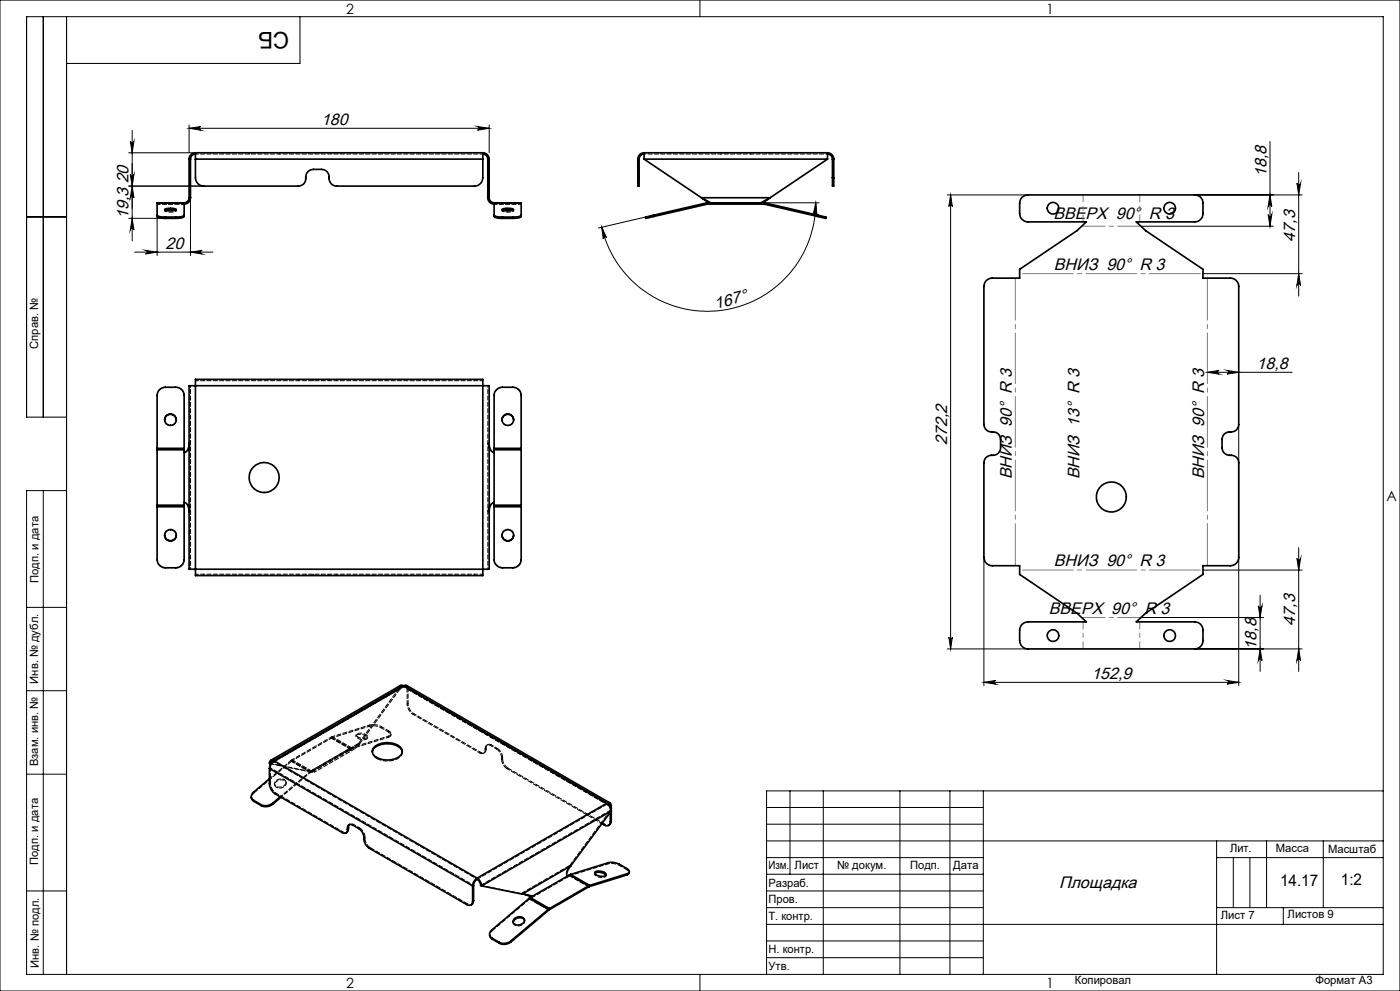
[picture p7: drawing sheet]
<svg xmlns="http://www.w3.org/2000/svg" width="420mm" height="297mm" viewBox="0 0 420 297" stroke-linecap="round" stroke-linejoin="round" font-family="sans-serif">
<g fill="none" stroke="#000" stroke-width=".3">
<path d="M0 0h420v297h-420zM13 5v120M20 5v287M90 5v14h-70M210 0v5M39.7 39v33.2M56.7 37.5v8.3M56.7 38.4h90.1M56.7 38.4l3.6-.5a.55 .55 0 0 0-.6 .6 .55 .55 0 0 0 .6 .5zM143.2 37.9l3.6 .5-3.6 .6a.55 .55 0 0 0 .6-.5 .55 .55 0 0 0-.6-.6zM146.8 37.5v8.3M38.6 55.8h22.5"/>
<path d="M38.6 45.8h20M39.1 52.3a.55 .55 0 0 0 .5 .5 .55 .55 0 0 0 .6-.5l-.5 3.5zM39.1 42.3a.55 .55 0 0 0 .5 .5 .55 .55 0 0 0 .6-.5l-.5 3.5zM39.7 55.8l.5 3.5a.55 .55 0 0 0-.6-.5 .55 .55 0 0 0-.5 .5zM57.2 59.3v17.3M284.2 58.4h24.2M285.2 58.4v136.1M285.2 58.4l.5 3.5a.53 .53 0 0 0-.5-.5 .53 .53 0 0 0-.5 .5zM358.4 58.4h32.2M381 42.4v25.4M381 58.4l.5 3.5a.55 .55 0 0 0-.5-.5 .55 .55 0 0 0-.6 .5zM389.1 54.9a.55 .55 0 0 0 .5 .5 .55 .55 0 0 0 .6-.5l-.6 3.5z"/>
<path d="M389.6 51.7v37.1M8 65h12M38.6 65.4h11M39.7 65.4l.5 3.6a.55 .55 0 0 0-.6-.6 .55 .55 0 0 0-.5 .6zM40.4 75.6h23.5M43.6 75l3.5 .6-3.5 .5a.55 .55 0 0 0 .5-.5 .55 .55 0 0 0-.5-.6zM47.1 64.9v11.7M57.1 75.6l3.5-.6a.55 .55 0 0 0-.5 .6 .55 .55 0 0 0 .5 .5zM180.5 68.1l1.5 3.2a.54 .54 0 0 0-.7-.3 .54 .54 0 0 0-.3 .6zM193.6 65l-14 3.3M229.1 60.8h16.6M244.7 60.8l.4 3.5a.55 .55 0 0 0-.5-.5 .55 .55 0 0 0-.6 .4z"/>
<path d="M244.7 60.8a32.5 32.5 0 0 1-28.8 32.3 32.5 32.5 0 0 1-35.4-25M342.3 67.8h39.7M380.4 64.3a.55 .55 0 0 0 .6 .5 .55 .55 0 0 0 .5-.5l-.5 3.5zM360.9 82h29.7M389.6 82l.6 3.5a.55 .55 0 0 0-.6-.5 .55 .55 0 0 0-.5 .5zM362.2 111.6l3.5-.6a.55 .55 0 0 0-.5 .6 .55 .55 0 0 0 .5 .5zM362.2 111.6h25.4M368.1 111l3.5 .6-3.5 .5a.55 .55 0 0 0 .5-.5 .55 .55 0 0 0-.5-.6zM20 125h-12v-120h407v287h-407v-145h12M371.6 127.2v78.3M13 147v145M295.2 167v38.5"/>
<path d="M360.9 170.8h29.7M378 178.4v22.8M389.1 167.4a.55 .55 0 0 0 .5 .5 .55 .55 0 0 0 .6-.5l-.6 3.4zM389.6 164.1v37.1M8 182h12M284.2 194.5h24.2M284.7 191a.53 .53 0 0 0 .5 .5 .53 .53 0 0 0 .5-.5l-.5 3.5zM342.3 185.1h36.8M358.4 194.5h32.2M377.5 181.6a.55 .55 0 0 0 .6 .5 .55 .55 0 0 0 .5-.5l-.6 3.5zM378 194.5l.6 3.5a.55 .55 0 0 0-.5-.5 .55 .55 0 0 0-.6 .5zM389.6 194.5l.6 3.5a.55 .55 0 0 0-.6-.5 .55 .55 0 0 0-.5 .5z"/>
<path d="M8 207h12M295.2 204.5h76.4M295.2 204.5l3.5-.6a.55 .55 0 0 0-.5 .6 .55 .55 0 0 0 .5 .5zM368.1 203.9l3.5 .6-3.5 .5a.55 .55 0 0 0 .5-.5 .55 .55 0 0 0-.5-.6zM8 232h12M237 237v25M247 237v55M270 237v55M285 237v55M295 237v55M415 237h-185v55M230 257h65"/>
<path d="M230 242h65M230 247h65M230 252h185M365 252v40M365 257h50M370 257v15M375 257v15M380 252v20M397 252v20M8 267h12M230 262h65M230 267h65"/>
<path d="M230 272h65M230 277h185M365 272h50M385 272v5M210 292v5M230 282h65M230 287h65"/>
</g>
<path d="M362.2 83.3v86.2M304.6 169.5v-86.2" fill="none" stroke="#808080" stroke-width=".3" stroke-dasharray="15.2 1.3 1.3 1.3" stroke-dashoffset="2.6"/>
<path d="M324.5 67.8h17.8M342.3 185.1h-17.8" fill="none" stroke="#808080" stroke-width=".3" stroke-dasharray="15.2 1.3 1.3 1.3" stroke-dashoffset="8.2"/>
<path d="M305.9 82h55M360.9 170.8h-55" fill="none" stroke="#808080" stroke-width=".3" stroke-dasharray="15.2 1.3 1.3 1.3" stroke-dashoffset="-.8"/>
<path d="M341.9 58.4v8.1M324.9 66.5v-8.1M324.9 194.5v-8.1M341.9 186.4v8.1" fill="none" stroke="#808080" stroke-width=".3" stroke-dasharray="15.2 1.3 1.3 1.3" stroke-dashoffset="13.1"/>
<g fill="#000">
<path d="M143.2 37.9l3.6 .5-3.6 .6a.55 .55 0 0 0 .6-.5 .55 .55 0 0 0-.6-.6zM56.7 38.4l3.6-.5a.55 .55 0 0 0-.6 .6 .55 .55 0 0 0 .6 .5z"/>
<path d="M39.1 42.3a.55 .55 0 0 0 .5 .5 .55 .55 0 0 0 .6-.5l-.5 3.5zM39.7 55.8l.5 3.5a.55 .55 0 0 0-.6-.5 .55 .55 0 0 0-.5 .5z"/>
<path d="M39.7 65.4l.5 3.6a.55 .55 0 0 0-.6-.6 .55 .55 0 0 0-.5 .6zM39.1 52.3a.55 .55 0 0 0 .5 .5 .55 .55 0 0 0 .6-.5l-.5 3.5z"/>
<path d="M43.6 75l3.5 .6-3.5 .5a.55 .55 0 0 0 .5-.5 .55 .55 0 0 0-.5-.6zM57.1 75.6l3.5-.6a.55 .55 0 0 0-.5 .6 .55 .55 0 0 0 .5 .5zM295.2 204.5l3.5-.6a.55 .55 0 0 0-.5 .6 .55 .55 0 0 0 .5 .5zM368.1 203.9l3.5 .6-3.5 .5a.55 .55 0 0 0 .5-.5 .55 .55 0 0 0-.5-.6z"/>
<path d="M180.5 68.1l1.5 3.2a.54 .54 0 0 0-.7-.3 .54 .54 0 0 0-.3 .6zM244.7 60.8l.4 3.5a.55 .55 0 0 0-.5-.5 .55 .55 0 0 0-.6 .4z"/>
<path d="M285.2 58.4l.5 3.5a.53 .53 0 0 0-.5-.5 .53 .53 0 0 0-.5 .5zM284.7 191a.53 .53 0 0 0 .5 .5 .53 .53 0 0 0 .5-.5l-.5 3.5zM389.1 167.4a.55 .55 0 0 0 .5 .5 .55 .55 0 0 0 .6-.5l-.6 3.4zM389.6 194.5l.6 3.5a.55 .55 0 0 0-.6-.5 .55 .55 0 0 0-.5 .5zM377.5 181.6a.55 .55 0 0 0 .6 .5 .55 .55 0 0 0 .5-.5l-.6 3.5zM378 194.5l.6 3.5a.55 .55 0 0 0-.5-.5 .55 .55 0 0 0-.6 .5z"/>
<path d="M389.6 82l.6 3.5a.55 .55 0 0 0-.6-.5 .55 .55 0 0 0-.5 .5zM389.1 54.9a.55 .55 0 0 0 .5 .5 .55 .55 0 0 0 .6-.5l-.6 3.5zM380.4 64.3a.55 .55 0 0 0 .6 .5 .55 .55 0 0 0 .5-.5l-.5 3.5zM381 58.4l.5 3.5a.55 .55 0 0 0-.5-.5 .55 .55 0 0 0-.6 .5z"/>
<path d="M362.2 111.6l3.5-.6a.55 .55 0 0 0-.5 .6 .55 .55 0 0 0 .5 .5zM368.1 111l3.5 .6-3.5 .5a.55 .55 0 0 0 .5-.5 .55 .55 0 0 0-.5-.6z"/>
</g>
<g fill="none" stroke="#000" stroke-width=".5">
<path d="M56.7 59.3a1.51 1.51 0 0 1-1.5 1.5M56.7 47.7h.4M56.7 59.3h.4M56.7 47.7v11.6M57.1 59.3a1.93 1.93 0 0 1-1.9 1.9M57.1 47.7v11.6M58.6 47.7v5.6a2.53 2.53 0 0 0 2.5 2.5h28.4a2.51 2.51 0 0 0 2.3-3.2l.6-1.2 .7-.5 3.4-.1a2.56 2.56 0 0 1 2.3 3.2l.6 1.1 .7 .5 .9 .2h41.3a2.53 2.53 0 0 0 2.6-2.5v-5.6M58.6 45.8v1.9M58.6 46.2a1.51 1.51 0 0 0-1.5 1.5M58.6 45.8a1.93 1.93 0 0 0-1.9 1.9M58.6 47.7h86.3M58.6 45.8h86.3"/>
<path d="M144.9 45.8v1.9M144.9 45.8a1.93 1.93 0 0 1 1.9 1.9M144.9 46.2a1.51 1.51 0 0 1 1.4 1.5M146.3 59.3a1.93 1.93 0 0 0 1.9 1.9M146.3 47.7h.5M146.3 59.3h.5M146.3 47.7v11.6M146.8 59.3a1.51 1.51 0 0 0 1.4 1.5M146.8 47.7v11.6M191.3 53.3v2.5h.4v-2.5M191.3 47.7h.4M191.3 53.3h.4"/>
<path d="M191.3 47.7v5.6M191.7 47.7v5.6M193.2 45.8v1.9M193.2 46.2a1.51 1.51 0 0 0-1.5 1.5M193.2 45.8a1.87 1.87 0 0 0-1.9 1.9M193.2 47.7h55M193.2 45.8h55M193.2 47.7l17.2 11.6M210.4 59.3l2.3 1.5M210.4 59.3l2.8 1.5M210.4 59.3h20.6M231 59.3l-2.2 1.5"/>
<path d="M231 59.3l-2.8 1.5M248.2 45.8v1.9M248.2 45.8a1.87 1.87 0 0 1 1.9 1.9M248.2 46.2a1.51 1.51 0 0 1 1.5 1.5M248.2 47.7l-17.2 11.6M249.7 53.3v2.5h.4v-2.5M249.7 47.7h.4M249.7 53.3h.4M249.7 47.7v5.6M250.1 47.7v5.6M306.6 59.1l.8-.5 1-.2h50a2.41 2.41 0 0 1 2.5 2.5v3.1a2.47 2.47 0 0 1-2.5 2.5h-17.5l2.8 2.6 17.2 11.6v2.7h8.2a2.47 2.47 0 0 1 2.5 2.4v41.4a2.51 2.51 0 0 1-3.2 2.3l-1.1 .6-.5 .7-.2 3.4a2.56 2.56 0 0 0 3.2 2.3l1.2 .6 .4 .7 .2 .9v28.3a2.53 2.53 0 0 1-2.5 2.5h-8.2v2.7l-17.2 11.6-2.8 2.6h17.5a2.47 2.47 0 0 1 2.5 2.5v3.1a2.47 2.47 0 0 1-2.5 2.5h-50a2.53 2.53 0 0 1-2.5-2.5v-3.1a2.53 2.53 0 0 1 2.5-2.5h17.5l-2.8-2.6-17.2-11.6v-2.7h-8.2a2.53 2.53 0 0 1-2.5-2.5v-28.3a2.56 2.56 0 0 1 3.2-2.3l.8-.3 .8-1.1 .2-3.3a2.51 2.51 0 0 0-3.2-2.3l-1.2-.6-.5-.7-.1-.9v-41.4a2.47 2.47 0 0 1 2.5-2.4h8.2v-2.7l17.2-11.6 2.8-2.6h-17.5a2.53 2.53 0 0 1-2.5-2.5l.1-3.6zM47.1 64.5a3 3 0 0 0 2.5 .5"/>
<path d="M47.1 60.8v4.1a3 3 0 0 0 2.5 .5M47.1 60.8h8.1M49.4 62.7l.8-.2a3.5 3.5 0 0 1 2.7 .3 3.5 3.5 0 0 1-3.5-.1zM49.6 63l1.7-.2 1.4 .2M49.6 65h3.1M49.6 65v.4M49.6 65.4h3.1M52.7 65v.4M55.2 64.5a3 3 0 0 1-2.5 .5M55.2 60.8v4.1a3 3 0 0 1-2.5 .5M55.2 60.8h-8.1M55.2 60.8h.1"/>
<path d="M148.2 64.5a3 3 0 0 0 2.5 .5M148.2 60.8v4.1a3 3 0 0 0 2.5 .5M148.2 60.8h8.2M148.2 60.8h.1M150.7 62.7a4.3 4.3 0 0 1 3.4 .1 3.8 3.8 0 0 1-3.5 0zM150.7 65h3.1M150.7 65.4h3.1M150.7 65v.4M150.8 63l1.7-.2 1.3 .2M153.8 65v.4M156.4 64.5a3 3 0 0 1-2.6 .5M156.4 60.8v4.1a3 3 0 0 1-2.6 .5"/>
<path d="M196.1 64.5l-2.4 .5v.4l2.5-.5M196.1 64.5l.1 .4M212 60.8l.1 .4M212 60.8l-15.9 3.7M212.1 61.2l-15.9 3.7M212.4 61.2h-.3M212.4 60.8h-.4M212.4 60.8h16.7M212.4 60.8v.4M212.4 61.2h16.7M229.1 60.8h.4M229.1 61.2h.3"/>
<path d="M229.1 60.8v.4M229.4 61.2l15.9 3.7M229.5 60.8l-.1 .4M229.5 60.8l15.9 3.7M245.4 64.5l2.4 .5-.1 .4-2.4-.5M245.4 64.5l-.1 .4M58.6 115.6v-1.9h86.3v1.9M58.6 115.6h-1.9v55h1.9M58.6 115.6v55M58.6 115.6h86.3M144.9 115.6h1.9v55h-1.9M144.9 115.6v55"/>
<path d="M47.1 134.4v.4M47.1 134.4v-15.9a2.47 2.47 0 0 1 2.5-2.4h3.1a2.47 2.47 0 0 1 2.5 2.4v15.9M47.1 134.8v16.6M47.1 134.4h8.1M47.1 134.8h8.1M49.4 125.8a1.75 1.75 0 0 1 1.7-1.6 1.75 1.75 0 0 1 1.8 1.6M55.2 134.4v.4M55.2 134.8v16.6M56.7 132.8a2.45 2.45 0 0 1-1.5 2.8M146.8 132.8a2.49 2.49 0 0 0 1.4 2.8M148.2 134.4v.4M148.2 134.4v-15.9a2.47 2.47 0 0 1 2.5-2.4h3.1a2.47 2.47 0 0 1 2.6 2.4v15.9"/>
<path d="M148.2 134.8v16.6M148.2 134.4h8.2M148.2 134.8h8.2M150.6 125.8a1.75 1.75 0 0 1 1.7-1.6 1.75 1.75 0 0 1 1.8 1.6M156.4 134.4v.4M156.4 134.8v16.6M47.1 151.4v.5M47.1 151.9v15.8a2.47 2.47 0 0 0 2.5 2.5h3.1a2.47 2.47 0 0 0 2.5-2.5v-15.8M47.1 151.4h8.1M47.1 151.9h8.1M55.2 150.6a2.52 2.52 0 0 1 1.5 2.8M55.2 151.4v.5"/>
<path d="M148.2 150.6a2.52 2.52 0 0 0-1.4 2.8M148.2 151.4v.5M148.2 151.9v15.8a2.47 2.47 0 0 0 2.5 2.5h3.1a2.47 2.47 0 0 0 2.6-2.5v-15.8M148.2 151.4h8.2M148.2 151.9h8.2M156.4 151.4v.5M49.4 160.4a1.75 1.75 0 0 0 1.7 1.7 1.75 1.75 0 0 0 1.8-1.7M58.6 170.6v1.9h86.3v-1.9M58.6 170.6h86.3M150.6 160.4a1.75 1.75 0 0 0 1.7 1.7 1.75 1.75 0 0 0 1.8-1.7M121.1 205.5h.9l61 35.1M121.1 205.5h-1l-38.9 22.4"/>
<path d="M121.1 205.5l-38.9 22.5M121.1 205.5l60.9 35.2M75.4 239l.2 .7 .6 .5M76.1 239.9l2.2 1.3M76.1 239.9l.1 .3M80.8 230.3v4.6a3.9 3.9 0 0 0 1.8 3l20.1 11.6a.98 .98 0 0 0 1.1 .1 .98 .98 0 0 0 .4-1M80.8 233.4l-4.7 4a1.4 1.4 0 0 0 0 2.5M80.8 230.3l61 35.2M81.1 228.9h.1M81.4 228.8l-.3 .1M81.9 228.2l-.6 .1-.2 .6M82.2 228a2.88 2.88 0 0 0-1.4 2.3"/>
<path d="M82.2 228a.81 .81 0 0 0-1-.1 .81 .81 0 0 0-.4 .9l.3 .1M82.2 228l60.9 35.2M84.1 238.8l-2.3 1.9M84.3 238.9l-2.5 2.1M111.7 225.4a4 4 0 0 1 4.6-2.5 4.2 4.2 0 0 1 4.4 2.5M112.4 223.8a6.3 6.3 0 0 1 8 .5 2.17 2.17 0 0 1-1.8 3.1 6.5 6.5 0 0 1-6.5-1.1 1.73 1.73 0 0 1 .3-2.5zM76.2 240.2l2.2 1.2M78.3 241.2l.1 .2M81.8 240.7a3.4 3.4 0 0 1-3.5 .5M81.8 240.7v.3M81.8 241a3.3 3.3 0 0 1-3.4 .4M104.2 248.2a.96 .96 0 0 1 .5-1 .96 .96 0 0 1 1.1 .1l1.8 1a4.2 4.2 0 0 1 1.7 3.9l.6 1.2 .9 .8 29.2 16.9a1.09 1.09 0 0 0 1.3 .1 1.09 1.09 0 0 0 .5-1.1"/>
<path d="M104.2 248.2v.4M104.5 248.5l-.3 .8-.4 .3M104.5 248l-.3 .2M104.5 248.5l-.3 .1M104.5 248v.5M104.8 247.1l-.3 .9M171.2 259.5a3.3 3.3 0 0 0-1.1 2.9l.2 .1M171.2 259.5l-14.6 8.5M182 240.7a3.1 3.1 0 0 1 1.4 2.4M182 240.7a.82 .82 0 0 1 1-.1 .82 .82 0 0 1 .4 .9M182 240.7l-38.9 22.5M182.3 240.9l.6 .2 .2 .6"/>
<path d="M182.8 241.5l.3 .2M183.1 246.2a1.07 1.07 0 0 1-.5 1.2 1.07 1.07 0 0 1-1.3-.1l-.7-.5M183.1 241.7v.2M183.1 243.4v2.8M183.4 246.1l-.2 .7-.6 .6M183.4 243.1l-38.9 22.4M183.4 243.1l-12.2 16.4M183.4 241.5l-.3 .2M183.4 241.5v4.6M183.4 246.1l-.3 .1M141.8 265.5v4.6M142.1 269.9l-.3 1-.5 .3"/>
<path d="M142.1 265.4l-.3 .1M142.1 265.4v4.5M142.1 269.9l-.3 .2M143.1 263.2a3 3 0 0 0-1.3 2.3M143.1 263.5a2.33 2.33 0 0 0-1 1.9M143.1 263.2a3 3 0 0 1 1.4 2.3M143.1 263.5a2.33 2.33 0 0 1 1.1 1.9l.3 .1M143.1 263.2v.3M144.5 265.5l12.1 2.5M154.2 275.5a1.91 1.91 0 0 1 3.1 .2 1.91 1.91 0 0 1-1.4 1.5 1.91 1.91 0 0 1-1.9-.7zM156.6 268l3.1 .6M157.2 268l2.2 .8"/>
<path d="M157.3 275.8a1.95 1.95 0 0 0-3.3 .7M158.8 269.2l-11.2 9.5a1.41 1.41 0 0 0 0 2.5M158.8 269.2l5.7 3.3M159.1 269l-.3 .2M159.1 269l5.7 3.3M159.7 268.6l-.6 .4M164.5 272.5l-11.2 9.5M164.5 272.5l.1 .3M164.6 272.8l-11.2 9.5M164.8 272.3l-.3 .2M164.8 272.6l-.2 .2M164.8 272.3v.3"/>
<path d="M170.3 262.5l-10.6 6.1M170.9 262.2l-.6 .3M170.9 262.2l5.7 3.3M171.2 262.1l-.3 .1M171.2 262.1l5.7 3.3M176.6 265.5l-11.8 6.8M176.6 265.5v.3M176.6 265.8l-11.8 6.8M176.8 265.7l-.2 .1M176.9 265.4l-.3 .1M176.9 265.4l-.1 .3M178.4 261.7a2.76 2.76 0 0 1 3.4 .6"/>
<path d="M178.5 261.3a2.68 2.68 0 0 1 3.4 .8 2.24 2.24 0 0 1-3.5-.6zM188.1 262.2l-11.3 3.5M188.1 261.9a.78 .78 0 0 0 .7-.8 .78 .78 0 0 0-.7-.8l-2.2-1.3a4.9 4.9 0 0 0-3.5-.4l-11.2 3.5M188.1 261.9v.3M188.1 261.9l-11.2 3.5M188.8 261.3l-.2 .6-.5 .3M146.9 280.2l.2 .7 .6 .5M147.6 281.2l2.2 1.2M147.6 281.2l.1 .2M147.7 281.4l2.2 1.3M149.8 282.4l.1 .3M153.3 282a3.3 3.3 0 0 1-3.5 .4"/>
<path d="M153.3 282l.1 .3M153.4 282.3a3.3 3.3 0 0 1-3.5 .4"/>
<circle cx="315.9" cy="62.4" r="1.75"/>
<circle cx="350.9" cy="62.4" r="1.74"/>
<circle cx="51.1" cy="125.8" r="1.72"/>
<circle cx="152.3" cy="125.8" r="1.73"/>
<circle cx="79.2" cy="143.1" r="4.5"/>
<circle cx="333.4" cy="149" r="4.5"/>
<circle cx="51.1" cy="160.5" r="1.72"/>
<circle cx="152.3" cy="160.4" r="1.72"/>
<circle cx="315.9" cy="190.5" r="1.75"/>
<circle cx="350.9" cy="190.5" r="1.75"/>
</g>
<g fill="none" stroke="#000" stroke-width=".3" stroke-dasharray="1.3 .6" stroke-dashoffset=".4">
<path d="M58.7 46.2h86.2M47.2 61.2h8.1M148.3 61.2h8.1M212.7 60.8l.6 .4M228.2 61.2l.6-.4M58.7 114.1h86.2M47.2 134.4h8.1M148.3 134.4h8.1M47.2 151.7h8.1M148.3 151.7h8.1M144.9 172.1h-86.2M107.3 220.2l-.5 .3a2.03 2.03 0 0 0 2.8 1.1l.6-.4a2.39 2.39 0 0 0-2.9-1"/>
<path d="M107.4 220.9a2.57 2.57 0 0 0 2.9 0 2.21 2.21 0 0 0-2.9-1.1l-.5 .5 .5 .6M144 225.7a.97 .97 0 0 0 1.1 .1 .97 .97 0 0 0 .4-1M145.5 224.3a.97 .97 0 0 1 .5-1 .97 .97 0 0 1 1.1 .1M145.8 224.6a.97 .97 0 0 1-.4 1 .97 .97 0 0 1-1.2-.1M147.4 223.3a.97 .97 0 0 0-1.1-.2 .97 .97 0 0 0-.5 1.1M152.1 230.4l28.5 16.4M156.4 267.8l.8 .2"/>
</g>
<g fill="none" stroke="#000" stroke-width=".3" stroke-dasharray="1.3 .6" stroke-dashoffset=".5">
<path d="M49.4 63.2a3.8 3.8 0 0 0 3.5-.1l-.2-.1M150.6 63.2a3.8 3.8 0 0 0 3.5-.1l-.2-.1M116.5 219.4a.78 .78 0 0 1 .8 .7 .78 .78 0 0 1-.7 .8M119.7 206.3l.4-.9M122 205.4l.4 .9M123.9 214.1l20.1 11.6M124.2 213.9l20 11.6M81.1 230.1a2.35 2.35 0 0 1 1.1-1.8M84.1 238.8l9-7.6M87.6 227.7l11.8-6.8M87.6 228l11.8-6.8M94.1 231.1l11.8-6.8"/>
<path d="M94.3 231.4l11.8-6.8M99.6 221.1l11.3-3.5M99.7 220.8l11.2-3.5M107.9 222.9a3.4 3.4 0 0 1-3.4 2M116.6 220.9l-11.3 3.5M116.6 220.6l-11.2 3.5M116.6 220.6a.78 .78 0 0 0 .8-.8 .78 .78 0 0 0-.8-.8M102.9 249.3l-20-11.5M182 241a2.34 2.34 0 0 1 1.1 1.9M182.3 258.9l-11.2 3.5"/>
</g>
<g fill="none" stroke="#000" stroke-width=".3" stroke-dasharray="1.3 .6">
<path d="M74.8 45.8v.4M83.8 46.2v-.4M191.3 53h.4M191.7 53.5h-.4M191.7 50.8h-.4M216.2 45.8v.4M225.2 46.2v-.4M249.7 53h.4M250.1 53.5h-.4M250.1 50.8h-.4M49.4 62.8v.4M49.6 63l-.2 .2"/>
<path d="M52.9 63.2v-.4M150.6 62.8v.4M150.8 63l-.2 .2M154.1 63.2v-.4M201.7 63.2l.1 .4M205.2 62.8l-.1-.4M213.2 61.2v-.4M228.2 61.2v-.4M236.4 62.4l-.1 .4M239.7 63.6l.1-.4M49.7 116.1v-.1M49.7 116.1h3.1"/>
<path d="M52.8 116v.1M61.2 114.1v-.4M89.5 113.7v.4M91.8 113.7v.4M94 114.1v-.4M96.5 113.7v.4M98.8 114.1v-.4M101 114.1v-.4M142.4 113.7v.4M150.8 116.1v-.1M150.8 116.1h3.1M153.9 116v.1"/>
<path d="M49.4 125.8v.1M52.9 125.9v-.1M56.8 132.8h.4M146.8 132.8h-.4M150.6 125.8v.1M154.1 125.9v-.1M56.8 153.4h.4M146.8 153.4h-.4M49.4 160.3v.1M49.7 170.2v-.1M49.7 170.1h3.1M52.8 170.1v.1"/>
<path d="M52.9 160.4v-.1M61.2 172.5v-.4M89.5 172.1v.4M91.8 172.1v.4M94 172.5v-.4M96.5 172.1v.4M98.8 172.5v-.4M101 172.5v-.4M142.4 172.1v.4M150.6 160.3v.1M150.8 170.2v-.1M150.8 170.1h3.1"/>
<path d="M153.9 170.1v.1M154.1 160.4v-.1M110.9 217.3v.3M114.3 218.1l.1-.3M116.6 219l-.1 .4M119.7 206.3l.3 .2M121.1 205.8v-.3M122.1 206.5l.3-.2M122.4 210.9l-.3 .1M123.9 214.1l.3-.2M76.2 237.7l-.1-.3M76.2 237.7l11.2-9.5"/>
<path d="M81.1 230.1l-.3 .2M81.1 234.7l-.3 .2M81.9 228.2l.3 .1M82.2 228v.3M82.4 235.1v.2M82.6 237.9l.3-.1M85.9 234.6l-.1-.3M87.4 228.2l-.1-.3M87.6 227.7l-.3 .2M87.6 228l-.2 .2M87.6 228v-.3M93 231.2l.3 .2"/>
<path d="M93.1 231.2v.3M93.1 231.2l.3-.2M93.1 231.5l.3-.2M93.4 231v.3M93.9 231v-.3M94.3 231.3l-.1-.4M99.4 221.2v-.3M99.6 221.1l-.2 .1M99.6 221.1l.1-.3M99.7 220.8l-.3 .1M104.5 224.9v-.4M105.1 224.2v.3"/>
<path d="M105.1 224.2l.3-.1M105.1 224.5l.2-.1M105.4 224.1l-.1 .3M106.9 220.2l-.1 .4M107.6 222.8l.3 .1M110.2 221.2l.1-.4M111.7 225.2v.3M116.6 220.9v-.3M117.3 220.4v-.4M120.7 225.5v-.3M144.2 225.5l-.2 .2M145.1 225.8l.3-.2"/>
<path d="M145.5 224.3v.5M145.5 224.8l.3-.2M145.8 224.2l-.3 .1M145.8 224.6v-.4M146.3 223.1l-.3 .2M147.1 223.4l.3-.1M149.2 224.3l-.3 .1M150.5 227.6v-.4M150.5 227.2l.3-.2M150.8 227.4l-.3 .2M150.8 227v.4M152.1 230.4l.3-.2"/>
<path d="M102.9 249.3l-.2 .2M105 247l-.3 .2M105.8 247.3l.3-.2M107.9 248.1l-.3 .2M109.2 251l.3-.1M109.5 251.3l-.3 .1M109.5 251.3v-.4M110.8 254.2l.3-.2M171.2 259.5l-.3-.1M181.6 247.1l-.3 .1M182 240.7v.3M182.3 240.9l-.3 .1"/>
<path d="M182.4 258.6l-.1 .3M183.1 242.9l.3 .1M185.8 259.4l.1-.4M140.3 270.9l-.3 .2M147.6 278.9v-.2M147.6 278.9l11.3-9.4M153.9 276.4l.1 .2M156.6 267.9l-.2-.1M157.4 275.9v-.3M157.5 268h-.4M158.9 269.5l-.1-.3M159.1 269.3l-.2 .2"/>
<path d="M159.1 269.3v-.3M159.4 268.8l.3 .2M159.7 269v-.4M170.3 262.8v-.3M170.9 262.5v-.3M171.1 262.4l-.2 .1M171.1 262.4l.1-.4M178.4 261.5v.4M181.8 262.5l.1-.4M188.1 260.3l-.1 .4"/>
</g>
<path d="M248.2 46.2h-55M57.2 170.6v-55M146.4 170.6v-55M120 206.5a.65 .65 0 0 1 .3-.7 .65 .65 0 0 1 .8 0M121.1 205.8a.65 .65 0 0 1 .7 0 .65 .65 0 0 1 .3 .7M93.9 230.7l.2 .4-1.1 .1M93.9 231l.4 .4h-1" fill="none" stroke="#000" stroke-width=".3" stroke-dasharray="1.3 .6" stroke-dashoffset=".8"/>
<g fill="none" stroke="#000" stroke-width=".3" stroke-dasharray="1.3 .6" stroke-dashoffset=".7">
<path d="M49.4 125.8a1.75 1.75 0 0 0 1.8 1.8 1.75 1.75 0 0 0 1.7-1.8M57.2 132.8a2.5 2.5 0 0 1-1.9 2.8M148.3 135.6a2.44 2.44 0 0 1-1.9-2.8M150.6 125.8a1.75 1.75 0 0 0 1.8 1.8 1.75 1.75 0 0 0 1.7-1.8M55.3 150.6a2.5 2.5 0 0 1 1.9 2.8M146.4 153.4a2.5 2.5 0 0 1 1.9-2.8M110.9 217.6a5 5 0 0 1 3.4 .5M114.4 217.8a5 5 0 0 0-3.5-.5M121.1 205.8l60.9 35.2M122.1 211a3.9 3.9 0 0 0 1.8 3.1M124.2 213.9a3.9 3.9 0 0 1-1.8-3M82.2 228.3l60.9 35.2"/>
<path d="M82.9 237.8a3.9 3.9 0 0 1-1.8-3.1M82.9 234.2a1.1 1.1 0 0 0-.3 1.4 1.1 1.1 0 0 0 1.3 .6 1.53 1.53 0 0 0 1.8-2l-1.1-.5-.9 .1-.8 .4M85.3 233.6a2 2 0 0 0-2.9 1.4 1.82 1.82 0 0 0 2 .8 1.82 1.82 0 0 0 1.4-1.6l-.5-.6M107.6 222.8a3.5 3.5 0 0 1-3.1 1.7M106.1 247.1l-.6-.2-.6 .2M182.3 258.9a5 5 0 0 1 3.5 .5M182.8 241l-61-35.2M182.9 247.2l-.6 .1-.7-.2M183.1 243.4v-1.5M183.4 241.5l-61-35.2M141.6 271l-.6 .2-.7-.3M142.1 265.3l-61-35.2"/>
</g>
<path d="M52.9 160.4a1.75 1.75 0 0 0-1.7-1.8 1.75 1.75 0 0 0-1.8 1.7M154.1 160.4a1.75 1.75 0 0 0-1.7-1.8 1.75 1.75 0 0 0-1.8 1.7M93 231.2l14.6-8.4M93.3 231.4l14.6-8.5M156.4 267.8l14.5-8.4" fill="none" stroke="#000" stroke-width=".3" stroke-dasharray="1.3 .6" stroke-dashoffset="-.2"/>
<g fill="none" stroke="#000" stroke-width=".3" stroke-dasharray="1.3 .6" stroke-dashoffset=".6">
<path d="M47.2 118.6a2.47 2.47 0 0 1 2.5-2.5M52.8 116.1a2.47 2.47 0 0 1 2.5 2.5M148.3 118.6a2.47 2.47 0 0 1 2.5-2.5M153.9 116.1a2.47 2.47 0 0 1 2.5 2.5M49.7 170.1a2.47 2.47 0 0 1-2.5-2.5M55.3 167.6a2.47 2.47 0 0 1-2.5 2.5M150.8 170.1a2.47 2.47 0 0 1-2.5-2.5M156.4 167.6a2.47 2.47 0 0 1-2.5 2.5M84.3 238.9l8.8-7.4M147.4 223.3l1.8 1M148.9 224.4l-1.8-1M104.1 249.5l-.5 .1-.7-.3"/>
<path d="M107.9 248.1l-1.8-1M170.3 262.8a2.32 2.32 0 0 1 .3-3l.3-.4M188 260.7l.6 .4 .2 .5"/>
</g>
<g fill="none" stroke="#000" stroke-width=".3" stroke-dasharray="1.3 .6" stroke-dashoffset=".2">
<path d="M80.8 233.4l6.5-5.5M81.4 228.8l38.6-22.3M87.3 227.9l5.8 3.3M87.4 228.2l5.7 3.3M87.6 227.7l5.8 3.3M87.6 228l5.8 3.3M93 231.2l-12.2-2.4M93.3 231.4l-12-2.5M93.9 231l10.6-6.1M93.9 230.7l10.6-6.2M99.4 220.9l5.7 3.3M99.4 221.2l5.7 3.3"/>
<path d="M99.6 221.1l5.7 3.3M99.7 220.8l5.7 3.3M144.2 265.3l12.2 2.5M158.9 269.5l5.7 3.3M159.1 269.3l5.7 3.3M159.7 269l10.6-6.2M170.9 262.5l5.7 3.3M171.1 262.4l5.7 3.3"/>
</g>
<path d="M120.3 205.8l-38.9 22.4M80.8 228.8l38.9-22.5M82.2 228.3l38.9-22.5M143.1 263.5l38.9-22.5M144.2 265.3l38.9-22.4M154 276.5a1.79 1.79 0 0 0 2 .9 1.79 1.79 0 0 0 1.4-1.7" fill="none" stroke="#000" stroke-width=".3" stroke-dasharray="1.3 .6" stroke-dashoffset=".1"/>
<g fill="none" stroke="#000" stroke-width=".3" stroke-dasharray="1.3 .6" stroke-dashoffset="-.1">
<path d="M119.7 206.3l-12.1 16.5M120 206.5l-12.1 16.4M122.1 206.5l60.8 35M113 227.3a6.2 6.2 0 0 0 7.5-1l.2-1M148.9 224.4a3.5 3.5 0 0 1 1.6 2.8M150.5 227.6a3.5 3.5 0 0 0 1.6 2.8M150.8 227a3.5 3.5 0 0 0-1.6-2.7M152.4 230.2l29.2 16.9M152.4 230.2a3.5 3.5 0 0 1-1.6-2.8M109.5 250.9a3.5 3.5 0 0 0-1.6-2.8M111.1 254a3.5 3.5 0 0 1-1.6-2.7M170.9 259.4l12.2-16.5"/>
<path d="M140.3 270.9l-29.2-16.9"/>
</g>
<path d="M75.5 239.2l.1-.9 .6-.6M147 280.5l.1-.9 .5-.7" fill="none" stroke="#000" stroke-width=".3" stroke-dasharray="1.3 .6" stroke-dashoffset=".9"/>
<g fill="none" stroke="#000" stroke-width=".3" stroke-dasharray="1.3 .6" stroke-dashoffset=".3">
<path d="M114.3 218.1l2.2 1.3M114.4 217.8l2.2 1.2M122.1 206.5v4.5M122.4 206.3v4.6M81.1 234.7v-4.6M93.4 231.3l.5-.3M93.4 231l.5-.3M105.1 224.2l-.6 .3M105.1 224.5l-.6 .4M111.7 225.3a2.08 2.08 0 0 0 1.3 2M185.8 259.4l2.2 1.3M159.1 269.3l.6-.3"/>
<path d="M170.9 262.5l-.6 .3M178.4 261.7v.1a2.03 2.03 0 0 0 2.7 1.1l.6-.2 .1-.4"/>
</g>
<text font-size="6.9" x="86.8" y="9.5" transform="rotate(-180 86.8 9.5)">СБ</text>
<g font-size="5">
<text x="96.3" y="37.4">180</text>
<text x="379.9" y="53.1" transform="rotate(-90 379.9 53.1)">18,8</text>
<text x="38.6" y="65.6" transform="rotate(-90 38.6 65.6)">19,3 20</text>
<text x="316" y="65.6">ВВЕРХ 90° R 3</text>
<text x="49.7" y="74.5">20</text>
<text x="388.6" y="72.4" transform="rotate(-90 388.6 72.4)">47,3</text>
<text x="316.2" y="80.9">ВНИЗ 90° R 3</text>
<text x="214.6" y="92.5" transform="rotate(-13 214.6 92.5)">167°</text>
<text x="377" y="110.5">18,8</text>
<text x="284.1" y="133.4" transform="rotate(-90 284.1 133.4)">272,2</text>
<text x="303.6" y="143.7" transform="rotate(-90 303.6 143.7)">ВНИЗ 90° R 3</text>
<text x="323.9" y="143.7" transform="rotate(-90 323.9 143.7)">ВНИЗ 13° R 3</text>
<text x="361.2" y="143.7" transform="rotate(-90 361.2 143.7)">ВНИЗ 90° R 3</text>
<text x="316.2" y="169.7">ВНИЗ 90° R 3</text>
<text x="314.7" y="184">ВВЕРХ 90° R 3</text>
<text x="388.6" y="187.5" transform="rotate(-90 388.6 187.5)">47,3</text>
<text x="377" y="194.7" transform="rotate(-90 377 194.7)">18,8</text>
<text x="327.4" y="203.4">152,9</text>
<text x="317.7" y="266.1">Площадка</text>
</g>
<g font-size="4.8">
<text x="384" y="265.6">14.17</text>
<text x="402.3" y="265.3">1:2</text>
</g>
<g font-size="4.2">
<text x="103.8" y="4.2">2</text>
<text x="313.8" y="4.2">1</text>
<text x="415.9" y="150.2">A</text>
<text x="103.8" y="296.2">2</text>
<text x="313.8" y="296.2">1</text>
</g>
<g font-size="3.4">
<text x="11.5" y="104.5" transform="rotate(-90 11.5 104.5)">Справ. №</text>
<text x="11.6" y="174.7" transform="rotate(-90 11.6 174.7)">Подп. и дата</text>
<text x="11.4" y="204.9" transform="rotate(-90 11.4 204.9)">Инв. № дубл.</text>
<text x="11.4" y="229.6" transform="rotate(-90 11.4 229.6)">Взам. инв. №</text>
<text x="369" y="255.5">Лит.</text>
<text x="382.8" y="255.5">Масса</text>
<text x="398.4" y="255.6">Масштаб</text>
<text x="11.4" y="259.2" transform="rotate(-90 11.4 259.2)">Подп. и дата</text>
<text x="230.5" y="260.5">Изм.</text>
<text x="238.4" y="260.4">Лист</text>
<text x="251.1" y="260.4">№ докум.</text>
<text x="273" y="260.4">Подп.</text>
<text x="286" y="260.4">Дата</text>
<text x="230.5" y="265.7">Разраб.</text>
<text x="230.5" y="275.7">Т. контр.</text>
<text x="230.6" y="270.7">Пров.</text>
<text x="366.2" y="275.3">Лист 7</text>
<text x="386.3" y="275.2">Листов 9</text>
<text x="230.6" y="285.7">Н. контр.</text>
<text x="11.6" y="290" transform="rotate(-90 11.6 290)">Инв. № подл.</text>
<text x="230.6" y="290.7">Утв.</text>
<text x="322.5" y="295">Копировал</text>
<text x="394.6" y="295">Формат А3</text>
</g>
</svg>
